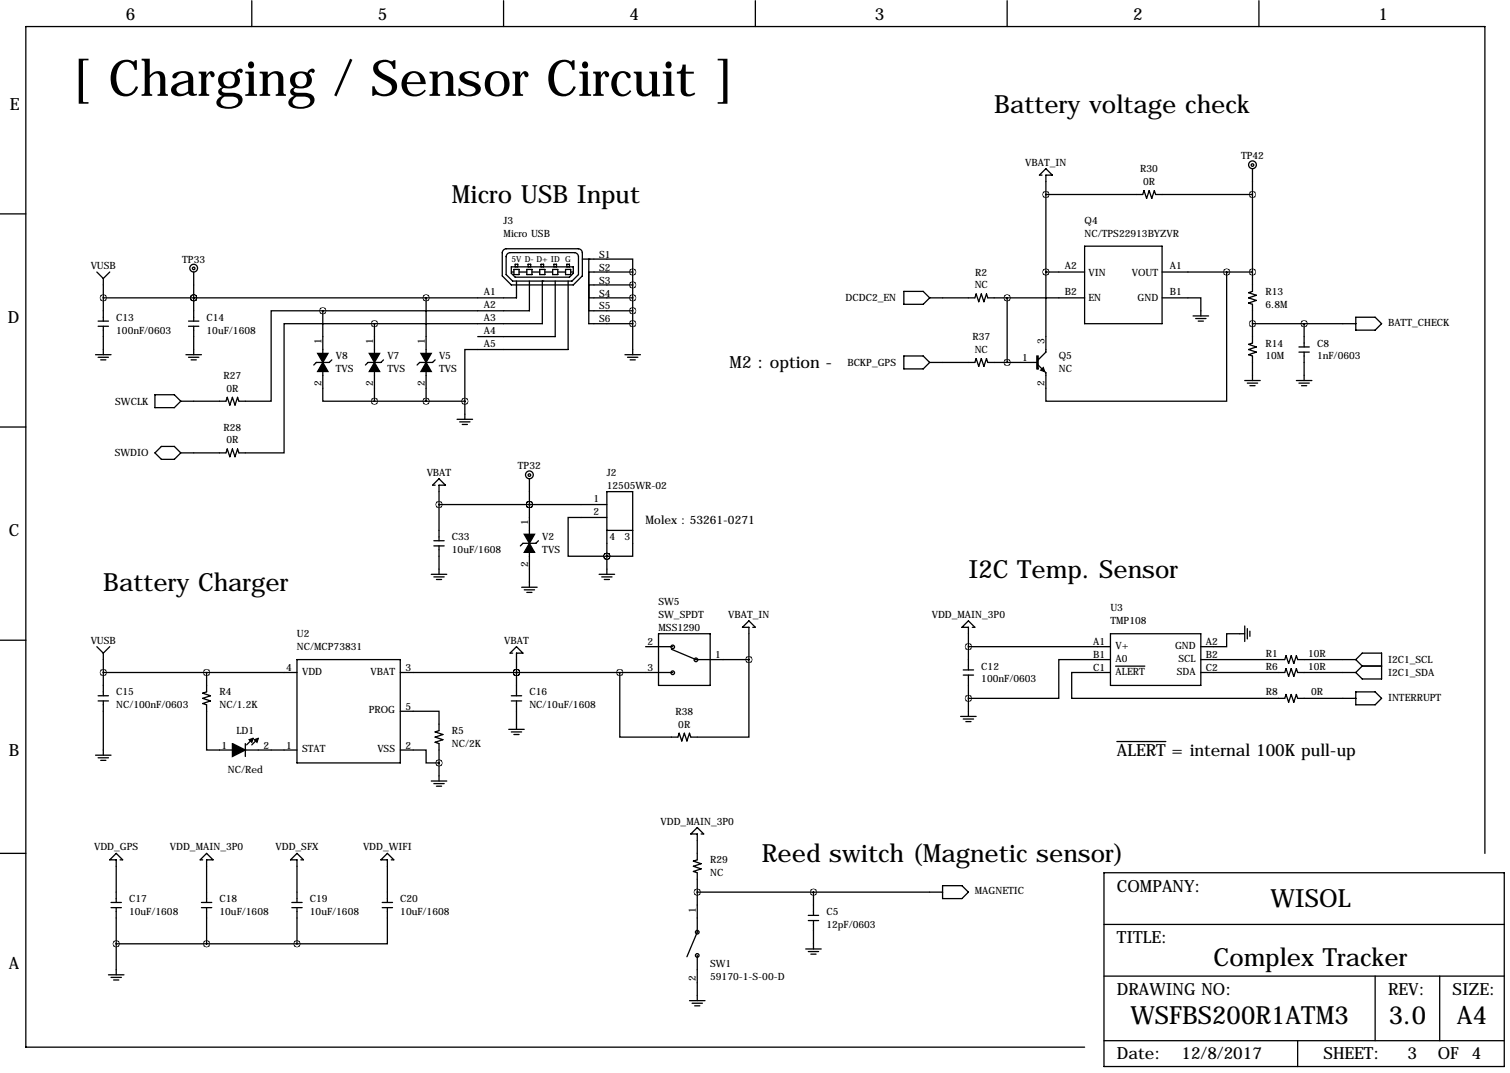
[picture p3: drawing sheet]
<svg xmlns="http://www.w3.org/2000/svg" width="297mm" height="211mm" viewBox="0 0 297 211" stroke-linecap="round" stroke-linejoin="round" font-family="sans-serif">
<g fill="none" stroke="#000" stroke-width=".25">
<path d="M49.5 .1v5.1M99.1 .1v5.1M148.6 .1v5.1M198.1 .1v5.1M247.6 .1v5.1M205 34.4h-.5l1.2-1.2 1.3 1.2h-1.3v34.8l-1.5 1.6v-.3M205.7 38.2h19.1l.2-.7 .6 1.5 .5-1.5 .5 1.5 .5-1.5 .2 .7h19.1M246.4 33.2v24.1l-.8 .2 1.5 .6-1.5 .5 1.5 .5-1.5 .5 .8 .2v7.7l-.8 .2 1.5 .5-1.5 .5 1.5 .5-1.5 .5 .8 .3v4.8M0 42.1h5.1M19 53.5l1.3 1.3M20.3 54.8v8.3M21.6 53.5l-1.3 1.3"/>
<path d="M38.1 58.6h.1M38.1 53.5v9.6M83.8 58.6v10.9M100.3 49.7h12.7a.82 .82 0 0 1 .8 .7v3.6l-1.3 1.3h-11.7l-1.2-1.3v-3.5a.81 .81 0 0 1 .8-.8M100.6 53.5h.5M100.6 52.5h12.2v1.2l-.8 .8h-10.7l-.7-.8zM101.1 53h1v1h-1zM101.3 52.5v-.5h.6v.5M101.6 55.3v3.3h-81.3M102.1 53.5h1.5M103.6 53h1v1h-1zM103.9 52.5v-.5h.5v.5"/>
<path d="M104.1 55.3v5.8h-40.6M104.6 53.5h1.6M106.2 53h1v1h-1zM106.4 52.5v-.5h.5v.5M106.7 55.3v8.3h-33M107.2 53.5h1.5M108.7 53h1v1h-1zM109 52.5v-.5h.5v.5M109.2 55.3v10.9h-15.2M109.7 53.5h1.6M111.3 53h1v1h-1zM111.5 52.5v-.5h.5v.5"/>
<path d="M111.8 55.3v13.4h-20.4v10.2M112.3 53.5h.5M113.8 48.9a.81 .81 0 0 1 .8 .8M113.8 48.9h-14.2a.81 .81 0 0 0-.8 .8v4.5l1.8 1.8h12.2l1.8-1.8v-4.5M114.6 50.9h9.9v2.6M115.8 50.9v12.7h8.7M115.8 53.5h8.7M115.8 58.6h8.7M115.8 56h8.7M124.5 53.5v16.2M177.8 57.3h3.8l1.3 1.3-1.3 1.2h-3.8zM182.9 58.6h8.9l.2-.8 .5 1.5 .5-1.5 .5 1.5 .6-1.5 .2 .8h19.1"/>
<path d="M198.1 58.6v12.7M205.7 53.5h7.7M213.4 48.4h15.2v15.2h-15.2zM228.6 58.6h7.6v3.5M228.6 53.5h17.8M241.3 53.5v25.4h-35.6v-5.6l-1.5-1.5M18.8 69.7h3M19.3 63.1h2M19.3 64.1h2M19.3 70.2h2M19.8 70.8h1M20.3 64.1v5.6"/>
<path d="M30.5 77.6h3.8l1.3 1.3-1.3 1.3h-3.8zM36.6 69.7h3M37.1 63.1h2M37.1 64.1h2M37.1 70.2h2M37.6 70.8h1M38.1 64.1v5.6M63.5 61.1h-10.2v17.8h-6.3l-.3-.8-.5 1.5-.5-1.5-.5 1.5-.5-1.5-.3 .8h-8.8M63.5 73v5.9h10.2M63.5 61.1v8.4M65.3 70.8l-.5 .5h-2.6l-.5 .5M73.7 63.6h-17.8v25.4h-8.9l-.3-.7-.5 1.5-.5-1.5-.5 1.5-.5-1.5-.3 .7h-8.8"/>
<path d="M73.7 78.9h17.7M73.7 63.6v5.9M73.7 73v5.9M75.4 70.8l-.5 .5h-2.5l-.5 .5M83.8 73v5.9M85.6 70.8l-.5 .5h-2.6l-.5 .5M91.4 78.9v3.5M115.8 61.1h8.7M122.9 69.7h3.1M123.4 70.2h2.1M124 70.8h1M177.8 70h3.8l1.3 1.3-1.3 1.2h-3.8z"/>
<path d="M182.9 71.3h8.9l.2-.8 .5 1.5 .5-1.5 .5 1.5 .6-1.5 .2 .8h9.7M234.7 62.1h3M235.2 62.6h2M235.7 63.1h1M244.9 74.8h3M245.4 75.3h2M245.9 75.8h1M246.4 63.6h20.3M255 74.8h3.1M255.5 68.2h2.1M255.5 69.2h2.1M255.5 75.3h2.1"/>
<path d="M256 75.8h1M256.5 63.6v4.6M256.5 69.2v5.6M266.7 62.4h3.8l1.3 1.2-1.3 1.3h-3.8zM0 84h5.1M31.7 87.8h2.6l1.3 1.2-1.3 1.3h-2.6l-1.2-1.3zM85.6 95.4h-.5l1.3-1.3 1.2 1.3h-1.2v10.9M86.4 99.2h33M89.9 82.4h3.1M90.4 82.9h2.1M90.9 83.5h1M104.1 99.2h.1"/>
<path d="M104.1 94.1v10.9M84.8 112.9h3.1M85.3 106.3h2.1M85.3 107.3h2.1M85.3 113.4h2.1M85.9 113.9h1M86.4 107.3v5.6M102.6 115.5h3.1M103.1 116h2.1M103.6 116.5h1M104.1 108.6v6.9M105.9 106.3l-.5 .5h-2.5l-.5 .5"/>
<path d="M117.9 112.9h3M118.4 113.4h2M118.9 113.9h1M119.4 101.7h-7.6v7.7h7.6M119.4 109.4h5.1v-12.7h-5.1v16.2M119.4 109.4h.1M119.4 104.3h5.1M0 125.9h5.1M19 127.1l1.3 1.3M19.3 136.8h2M19.3 137.8h2M20.3 128.4v8.4"/>
<path d="M20.3 137.8v10.7M20.3 132.2h38.1M21.6 127.1l-1.3 1.3M40.6 132.2v3.8l-.7 .3 1.5 .5-1.5 .5 1.5 .5-1.5 .5 .7 .3v8.9h5.1M58.4 129.7h20.3v20.3h-20.3zM78.7 139.8h7.7v3.9l-.8 .2 1.5 .5-1.5 .5 1.5 .5-1.5 .5 .8 .3v7.4M78.7 132.2h53.6M100.6 136.8h2M100.6 137.8h2M100.8 128.4h-.5l1.3-1.3 1.3 1.3h-1.3v8.4M101.6 132.2h.1M101.6 137.8v5.6"/>
<path d="M127 127.1h5.3M129.5 124.6h10.2v10.2h-10.2zM132.1 127.6l4.8 2.1h10.4M147.3 129.7v15.2h-11.4l-.3-.7-.5 1.5-.5-1.5-.5 1.5-.5-1.5-.3 .7h-11.4v-12.7M148.1 123.3h.5l-1.3-1.2-1.3 1.2h1.3v6.4M189.5 131.7h2M189.5 132.7h2M190.5 127.1h27.9M190.5 132.7v8.2M191.3 123.3h.5l-1.3-1.2-1.3 1.2h1.3v8.4M218.4 132.2h-7.6v5.1h41.9l.3-.8 .5 1.6 .5-1.6 .5 1.6 .5-1.6 .3 .8h11.4M218.4 129.7h-10.1v7.6h-17.8"/>
<path d="M218.4 124.6h17.8v10.2h-17.8zM219.5 131h5.7M236.2 129.7h16.5l.3-.8 .5 1.5 .5-1.5 .5 1.5 .5-1.5 .3 .8h11.4M236.2 132.2h16.5l.3-.7 .5 1.5 .5-1.5 .5 1.5 .5-1.5 .3 .7h11.4M244.9 124.6h-3.6v2.5h-5.1M244.9 123.1v3M245.4 123.6v2M245.9 124.1v1M266.7 129.7l1.3-1.3h3.8v5.1h-3.8l-1.3-1.3M266.7 136h3.8l1.3 1.3-1.3 1.3h-3.8zM266.7 129.7l1.3 1.3M268 131h3.8"/>
<path d="M268 131l-1.3 1.2M18.8 148.5h3M19.3 149h2M19.8 149.5h1M48.3 146.2v2.5M48.3 147.5h10.1M49.8 145.2l-1.3 1.2M50.8 145.2l-1.3 1.2M78.7 147.5h5.1v2.5h2.6M84.8 153.6h3.1M85.3 154.1h2.1M85.9 154.6h1"/>
<path d="M100.1 143.4h3M100.6 143.9h2M101.1 144.4h1M189 140.9h3M189.5 141.4h2M190 141.9h1M219.7 145.8h9.6M0 167.8h5.1M21.8 177.4h2.1M21.8 178.4h2.1M22.9 178.4v13.3M23.6 169.1h.5l-1.2-1.3-1.3 1.3h1.3v8.3"/>
<path d="M39.6 177.4h2.1M39.6 178.4h2.1M39.9 169.1h-.5l1.2-1.3 1.3 1.3h-1.3v8.3M40.6 178.4v7.2M57.4 177.4h2M57.4 178.4h2M58.4 178.4v7.2M59.2 169.1h.5l-1.3-1.3-1.3 1.3h1.3v8.3M75.2 177.4h2M75.2 178.4h2M76.2 178.4v7.2h-17.8M77 169.1h.5l-1.3-1.3-1.3 1.3h1.3v8.3"/>
<path d="M137.2 175.4h48.2M137.9 164h.5l-1.2-1.3-1.3 1.3h1.3v5.1l-.8 .2 1.5 .5-1.5 .5 1.5 .5-1.5 .5 .8 .3v11.7l-2.1 4.8M159 180h2M160 175.4v4.6M185.4 174.1h3.8l1.3 1.3-1.3 1.3h-3.8zM217.2 171.6h78.7v38.1h-78.7zM292.1 167.8v-162.6h-287v200.7h208.3M21.3 191.7h3.1M21.8 192.2h2.1M22.4 192.7h1M22.9 185.6h35.5M135.6 196.7h3.1"/>
<path d="M136.1 197.2h2.1M136.7 197.8h1M137.2 187.8v8.9M158.5 186.6h3M159 181h2M159 187.1h2M159.5 187.6h1M160 181v5.6M217.2 191.9h78.7M217.2 181.8h78.7M270.5 191.9v12.7M283.2 191.9v12.7"/>
<path d="M217.2 204.6h78.7M255.3 204.6v5.1"/>
<circle cx="246.4" cy="32.4" r=".76"/>
<circle cx="246.4" cy="32.4" r=".25"/>
<circle cx="38.1" cy="52.7" r=".76"/>
<circle cx="38.1" cy="52.8" r=".25"/>
<circle cx="104.1" cy="93.4" r=".76"/>
<circle cx="104.1" cy="93.4" r=".25"/>
<circle cx="132.3" cy="127.2" r=".36"/>
<circle cx="132.3" cy="132.3" r=".36"/>
<circle cx="136.9" cy="129.7" r=".36"/>
<circle cx="137.2" cy="183.3" r=".36"/>
<circle cx="137.2" cy="187.8" r=".36"/>
</g>
<g fill="#000" stroke="#000" stroke-width=".25">
<path d="M62.5 69.5h2l-1 1.8zM63.5 71.3l1 1.7h-2zM72.6 69.5h2.1l-1 1.8zM73.7 71.3l1 1.7h-2.1zM82.8 69.5h2l-1 1.8zM83.8 71.3l1 1.7h-2zM204 70h.2v2.5h-.2zM204.7 72.8l.5-.5 .3 .7zM103.1 105h2.1l-1.1 1.8zM104.1 106.8l1.1 1.8h-2.1zM45.7 146.2l2.6 1.3-2.6 1.2zM49 145.4l.8-.2-.3 .7z"/>
<path d="M50 145.4l.8-.2-.3 .7z"/>
</g>
<path d="M40.6 132.2a.05 .05 0 0 0 .1 0 .05 .05 0 0 0-.1 0zM86.3 150a.05 .05 0 0 0 .1 0 .05 .05 0 0 0-.1 0zM20.3 132.2a.05 .05 0 0 0 .1 0 .05 .05 0 0 0-.1 0zM246.3 63.6a.05 .05 0 0 0 .1 0 .05 .05 0 0 0-.1 0zM160 175.4a.05 .05 0 0 0 .1 0 .05 .05 0 0 0-.1 0zM256.5 63.6a.05 .05 0 0 0 .1 0 .05 .05 0 0 0-.1 0zM246.3 53.5a.05 .05 0 0 0 .1 0 .05 .05 0 0 0-.1 0zM40.6 185.6a.05 .05 0 0 0 .1 0 .05 .05 0 0 0-.1 0zM22.8 185.6a.05 .05 0 0 0 .1 0 .05 .05 0 0 0-.1 0zM205.7 38.2a.05 .05 0 0 0 .1 0 .05 .05 0 0 0-.1 0zM246.3 38.2a.05 .05 0 0 0 .1 0 .05 .05 0 0 0-.1 0zM58.4 185.6a.05 .05 0 0 0 .1 0 .05 .05 0 0 0-.1 0zM119.3 109.4a.05 .05 0 0 0 .1 0 .05 .05 0 0 0-.1 0zM119.3 109.4a.05 .05 0 0 0 .1 0 .05 .05 0 0 0-.1 0zM104.1 99.2a.05 .05 0 0 0 .1 0 .05 .05 0 0 0-.1 0zM104.1 99.2a.05 .05 0 0 0 .1 0 .05 .05 0 0 0-.1 0zM86.3 99.2a.05 .05 0 0 0 .1 0 .05 .05 0 0 0-.1 0zM83.8 58.6a.05 .05 0 0 0 .1 0 .05 .05 0 0 0-.1 0zM124.4 53.5a.05 .05 0 0 0 .1 0 .05 .05 0 0 0-.1 0zM124.4 56a.05 .05 0 0 0 .1 0 .05 .05 0 0 0-.1 0zM124.4 58.6a.05 .05 0 0 0 .1 0 .05 .05 0 0 0-.1 0zM124.4 61.1a.05 .05 0 0 0 .1 0 .05 .05 0 0 0-.1 0zM124.4 63.6a.05 .05 0 0 0 .1 0 .05 .05 0 0 0-.1 0zM91.4 78.9a.05 .05 0 0 0 .1 0 .05 .05 0 0 0-.1 0zM20.3 58.6a.05 .05 0 0 0 .1 0 .05 .05 0 0 0-.1 0zM73.6 63.6a.05 .05 0 0 0 .1 0 .05 .05 0 0 0-.1 0zM83.8 78.9a.05 .05 0 0 0 .1 0 .05 .05 0 0 0-.1 0zM73.6 78.9a.05 .05 0 0 0 .1 0 .05 .05 0 0 0-.1 0zM205.7 53.5a.05 .05 0 0 0 .1 0 .05 .05 0 0 0-.1 0zM198.1 58.6a.05 .05 0 0 0 .1 0 .05 .05 0 0 0-.1 0zM198.1 71.3a.05 .05 0 0 0 .1 0 .05 .05 0 0 0-.1 0zM137.1 175.4a.05 .05 0 0 0 .1 0 .05 .05 0 0 0-.1 0zM121.9 132.2a.05 .05 0 0 0 .1 0 .05 .05 0 0 0-.1 0zM147.3 129.7a.05 .05 0 0 0 .1 0 .05 .05 0 0 0-.1 0z" fill="#000" stroke="#000" stroke-width="1.3"/>
<text font-size="9.9" x="14" y="18.8">[ Charging / Sensor Circuit ]</text>
<g font-size="4.9">
<text x="195.6" y="22.2">Battery voltage check</text>
<text x="88.9" y="40">Micro USB Input</text>
<text x="190.5" y="113.6">I2C Temp. Sensor</text>
<text x="20.3" y="116.2">Battery Charger</text>
<text x="149.9" y="169.5">Reed switch (Magnetic sensor)</text>
<text x="249.9" y="178.4">WISOL</text>
<text x="238.7" y="189.8">Complex Tracker</text>
<text x="222.4" y="201.3">WSFBS200R1ATM3</text>
<text x="273.2" y="201.3">3.0</text>
<text x="286.6" y="201.3">A4</text>
</g>
<g font-size="3.3">
<text x="24.8" y="3.8">6</text>
<text x="74.3" y="3.8">5</text>
<text x="123.8" y="3.8">4</text>
<text x="172.1" y="3.8">3</text>
<text x="222.9" y="3.8">2</text>
<text x="271.2" y="3.8">1</text>
<text x="1.9" y="21.6">E</text>
<text x="1.5" y="63.5">D</text>
<text x="143.5" y="72.4">M2 : option -</text>
<text x="1.7" y="105.4">C</text>
<text x="1.7" y="148.6">B</text>
<text x="219.7" y="148.6">ALERT = internal 100K pull-up</text>
<text x="219.7" y="175.3">COMPANY:</text>
<text x="219.7" y="185.4">TITLE:</text>
<text x="1.7" y="190.5">A</text>
<text x="219.7" y="195.6">DRAWING NO:</text>
<text x="273.1" y="195.6">REV:</text>
<text x="285.8" y="195.6">SIZE:</text>
<text x="219.7" y="208.3">Date:</text>
<text x="232.4" y="208.3">12/8/2017</text>
<text x="260.4" y="208.3">SHEET:</text>
<text x="276.9" y="208.3">3</text>
<text x="282.8" y="208.3">OF</text>
<text x="289.6" y="208.3">4</text>
</g>
<text font-size="2.3" x="127" y="103">Molex : 53261-0271</text>
<g font-size="2">
<text x="201.7" y="32.6">VBAT_IN</text>
<text x="224.3" y="33.9">R30</text>
<text x="244.1" y="31.3">TP42</text>
<text x="224.9" y="36.4">0R</text>
<text x="99.1" y="44">J3</text>
<text x="99.1" y="46.6">Micro USB</text>
<text x="213.4" y="44">Q4</text>
<text x="213.4" y="46.6">NC/TPS22913BYZVR</text>
<text x="17.8" y="52.9">VUSB</text>
<text x="35.8" y="51.6">TP33</text>
<text x="117.9" y="50.7">S1</text>
<text x="117.9" y="53.2">S2</text>
<text x="209.5" y="53">A2</text>
<text x="230.1" y="53">A1</text>
<text x="95.2" y="58.1">A1</text>
<text x="117.9" y="58.3">S4</text>
<text x="117.9" y="55.8">S3</text>
<text x="166.4" y="59.3">DCDC2_EN</text>
<text x="191.7" y="56.7">NC</text>
<text x="191.9" y="54.2">R2</text>
<text x="209.5" y="58.1">B2</text>
<text x="214.1" y="59.3">EN</text>
<text x="214.1" y="54.2">VIN</text>
<text x="222.7" y="54.2">VOUT</text>
<text x="223.8" y="59.3">GND</text>
<text x="230.1" y="58.1">B1</text>
<text x="248.9" y="58">R13</text>
<text x="22.9" y="63.1">C13</text>
<text x="22.9" y="65.6">100nF/0603</text>
<text x="40.6" y="63.1">C14</text>
<text x="40.6" y="65.6">10uF/1608</text>
<text x="95.2" y="60.6">A2</text>
<text x="95.2" y="63.1">A3</text>
<text x="95.2" y="65.7">A4</text>
<text x="117.9" y="60.8">S5</text>
<text x="117.9" y="63.4">S6</text>
<text x="248.9" y="60.5">6.8M</text>
<text x="273.1" y="64.1">BATT_CHECK</text>
<text x="63.2" y="67.7" transform="rotate(-90 63.2 67.7)">1</text>
<text x="66" y="70.7">V8</text>
<text x="73.4" y="67.7" transform="rotate(-90 73.4 67.7)">1</text>
<text x="76.2" y="70.7">V7</text>
<text x="83.6" y="67.7" transform="rotate(-90 83.6 67.7)">1</text>
<text x="86.4" y="70.7">V5</text>
<text x="95.2" y="68.2">A5</text>
<text x="166.7" y="72">BCKP_GPS</text>
<text x="191.3" y="66.9">R37</text>
<text x="191.7" y="69.4">NC</text>
<text x="201.1" y="71">1</text>
<text x="205.5" y="67.7" transform="rotate(-90 205.5 67.7)">3</text>
<text x="208.3" y="70.7">Q5</text>
<text x="248.9" y="68.1">R14</text>
<text x="248.9" y="70.7">10M</text>
<text x="259.1" y="68.1">C8</text>
<text x="259.1" y="70.7">1nF/0603</text>
<text x="44" y="74.5">R27</text>
<text x="44.5" y="77">0R</text>
<text x="63.2" y="75.9" transform="rotate(-90 63.2 75.9)">2</text>
<text x="66" y="73.2">TVS</text>
<text x="73.4" y="75.9" transform="rotate(-90 73.4 75.9)">2</text>
<text x="76.2" y="73.2">TVS</text>
<text x="83.6" y="75.9" transform="rotate(-90 83.6 75.9)">2</text>
<text x="86.4" y="73.2">TVS</text>
<text x="205.5" y="75.9" transform="rotate(-90 205.5 75.9)">2</text>
<text x="208.3" y="73.2">NC</text>
<text x="22.7" y="79.6">SWCLK</text>
<text x="22.6" y="89.7">SWDIO</text>
<text x="44" y="84.7">R28</text>
<text x="44.5" y="87.2">0R</text>
<text x="83.9" y="93.5">VBAT</text>
<text x="101.9" y="92.3">TP32</text>
<text x="119.4" y="93.5">J2</text>
<text x="116.7" y="98.7">1</text>
<text x="116.7" y="101.2">2</text>
<text x="119.4" y="96.1">12505WR-02</text>
<text x="88.9" y="106.2">C33</text>
<text x="103.9" y="103.3" transform="rotate(-90 103.9 103.3)">1</text>
<text x="106.7" y="106.2">V2</text>
<text x="119.9" y="106.2">4</text>
<text x="122.8" y="106.2">3</text>
<text x="88.9" y="108.8">10uF/1608</text>
<text x="103.9" y="111.5" transform="rotate(-90 103.9 111.5)">2</text>
<text x="106.7" y="108.8">TVS</text>
<text x="129.5" y="118.9">SW5</text>
<text x="58.4" y="125.3">U2</text>
<text x="129.5" y="121.5">SW_SPDT</text>
<text x="129.5" y="124">MSS1290</text>
<text x="143.3" y="121.5">VBAT_IN</text>
<text x="183.3" y="121.5">VDD_MAIN_3P0</text>
<text x="218.4" y="120.2">U3</text>
<text x="218.4" y="122.8">TMP108</text>
<text x="17.8" y="126.6">VUSB</text>
<text x="56.3" y="132">4</text>
<text x="58.4" y="127.8">NC/MCP73831</text>
<text x="79.8" y="132">3</text>
<text x="99.2" y="126.6">VBAT</text>
<text x="127.4" y="126.9">2</text>
<text x="127.4" y="132">3</text>
<text x="140.7" y="129.4">1</text>
<text x="193" y="131.6">C12</text>
<text x="215.1" y="126.9">A1</text>
<text x="215.1" y="129.4">B1</text>
<text x="215.1" y="132">C1</text>
<text x="219.5" y="127.6">V+</text>
<text x="219.5" y="130.1">A0</text>
<text x="231.1" y="127.6">GND</text>
<text x="231.8" y="130.1">SCL</text>
<text x="237.2" y="132">C2</text>
<text x="237.2" y="129.4">B2</text>
<text x="237.2" y="126.9">A2</text>
<text x="249" y="129.1">R1</text>
<text x="249" y="131.6">R6</text>
<text x="257.3" y="129.1">10R</text>
<text x="257.3" y="131.6">10R</text>
<text x="273.1" y="130.4">I2C1_SCL</text>
<text x="22.9" y="136.7">C15</text>
<text x="43.2" y="136.7">R4</text>
<text x="59.4" y="132.7">VDD</text>
<text x="72.9" y="132.7">VBAT</text>
<text x="104.1" y="136.7">C16</text>
<text x="193" y="134.2">100nF/0603</text>
<text x="219.5" y="132.7">ALERT</text>
<text x="231.5" y="132.7">SDA</text>
<text x="249" y="136.7">R8</text>
<text x="257.9" y="136.7">0R</text>
<text x="273.1" y="137.7">INTERRUPT</text>
<text x="273.1" y="132.9">I2C1_SDA</text>
<text x="22.9" y="139.3">NC/100nF/0603</text>
<text x="43.2" y="139.3">NC/1.2K</text>
<text x="72.5" y="140.3">PROG</text>
<text x="79.8" y="139.6">5</text>
<text x="104.1" y="139.3">NC/10uF/1608</text>
<text x="132.9" y="140.5">R38</text>
<text x="133.4" y="143.1">0R</text>
<text x="43.6" y="147.2">1</text>
<text x="46.5" y="144.3">LD1</text>
<text x="51.8" y="147.2">2</text>
<text x="56.3" y="147.2">1</text>
<text x="59.4" y="147.9">STAT</text>
<text x="74.2" y="147.9">VSS</text>
<text x="79.8" y="147.2">2</text>
<text x="88.9" y="144.3">R5</text>
<text x="88.9" y="146.9">NC/2K</text>
<text x="44.8" y="152">NC/Red</text>
<text x="18.5" y="167.2">VDD_GPS</text>
<text x="33.4" y="167.2">VDD_MAIN_3P0</text>
<text x="54.2" y="167.2">VDD_SFX</text>
<text x="71.4" y="167.2">VDD_WIFI</text>
<text x="129.9" y="162.1">VDD_MAIN_3P0</text>
<text x="139.7" y="169.7">R29</text>
<text x="139.7" y="172.3">NC</text>
<text x="25.4" y="177.4">C17</text>
<text x="25.4" y="179.9">10uF/1608</text>
<text x="43.2" y="177.4">C18</text>
<text x="43.2" y="179.9">10uF/1608</text>
<text x="61" y="177.4">C19</text>
<text x="61" y="179.9">10uF/1608</text>
<text x="78.7" y="177.4">C20</text>
<text x="78.7" y="179.9">10uF/1608</text>
<text x="136.9" y="179.5" transform="rotate(-90 136.9 179.5)">1</text>
<text x="162.6" y="179.9">C5</text>
<text x="191.8" y="175.8">MAGNETIC</text>
<text x="162.6" y="182.4">12pF/0603</text>
<text x="139.7" y="190.1">SW1</text>
<text x="136.9" y="192.8" transform="rotate(-90 136.9 192.8)">2</text>
<text x="139.7" y="192.6">59170-1-S-00-D</text>
</g>
<text font-size="1.6" x="100.6" y="51.5">5V D- D+ ID G</text>
</svg>
